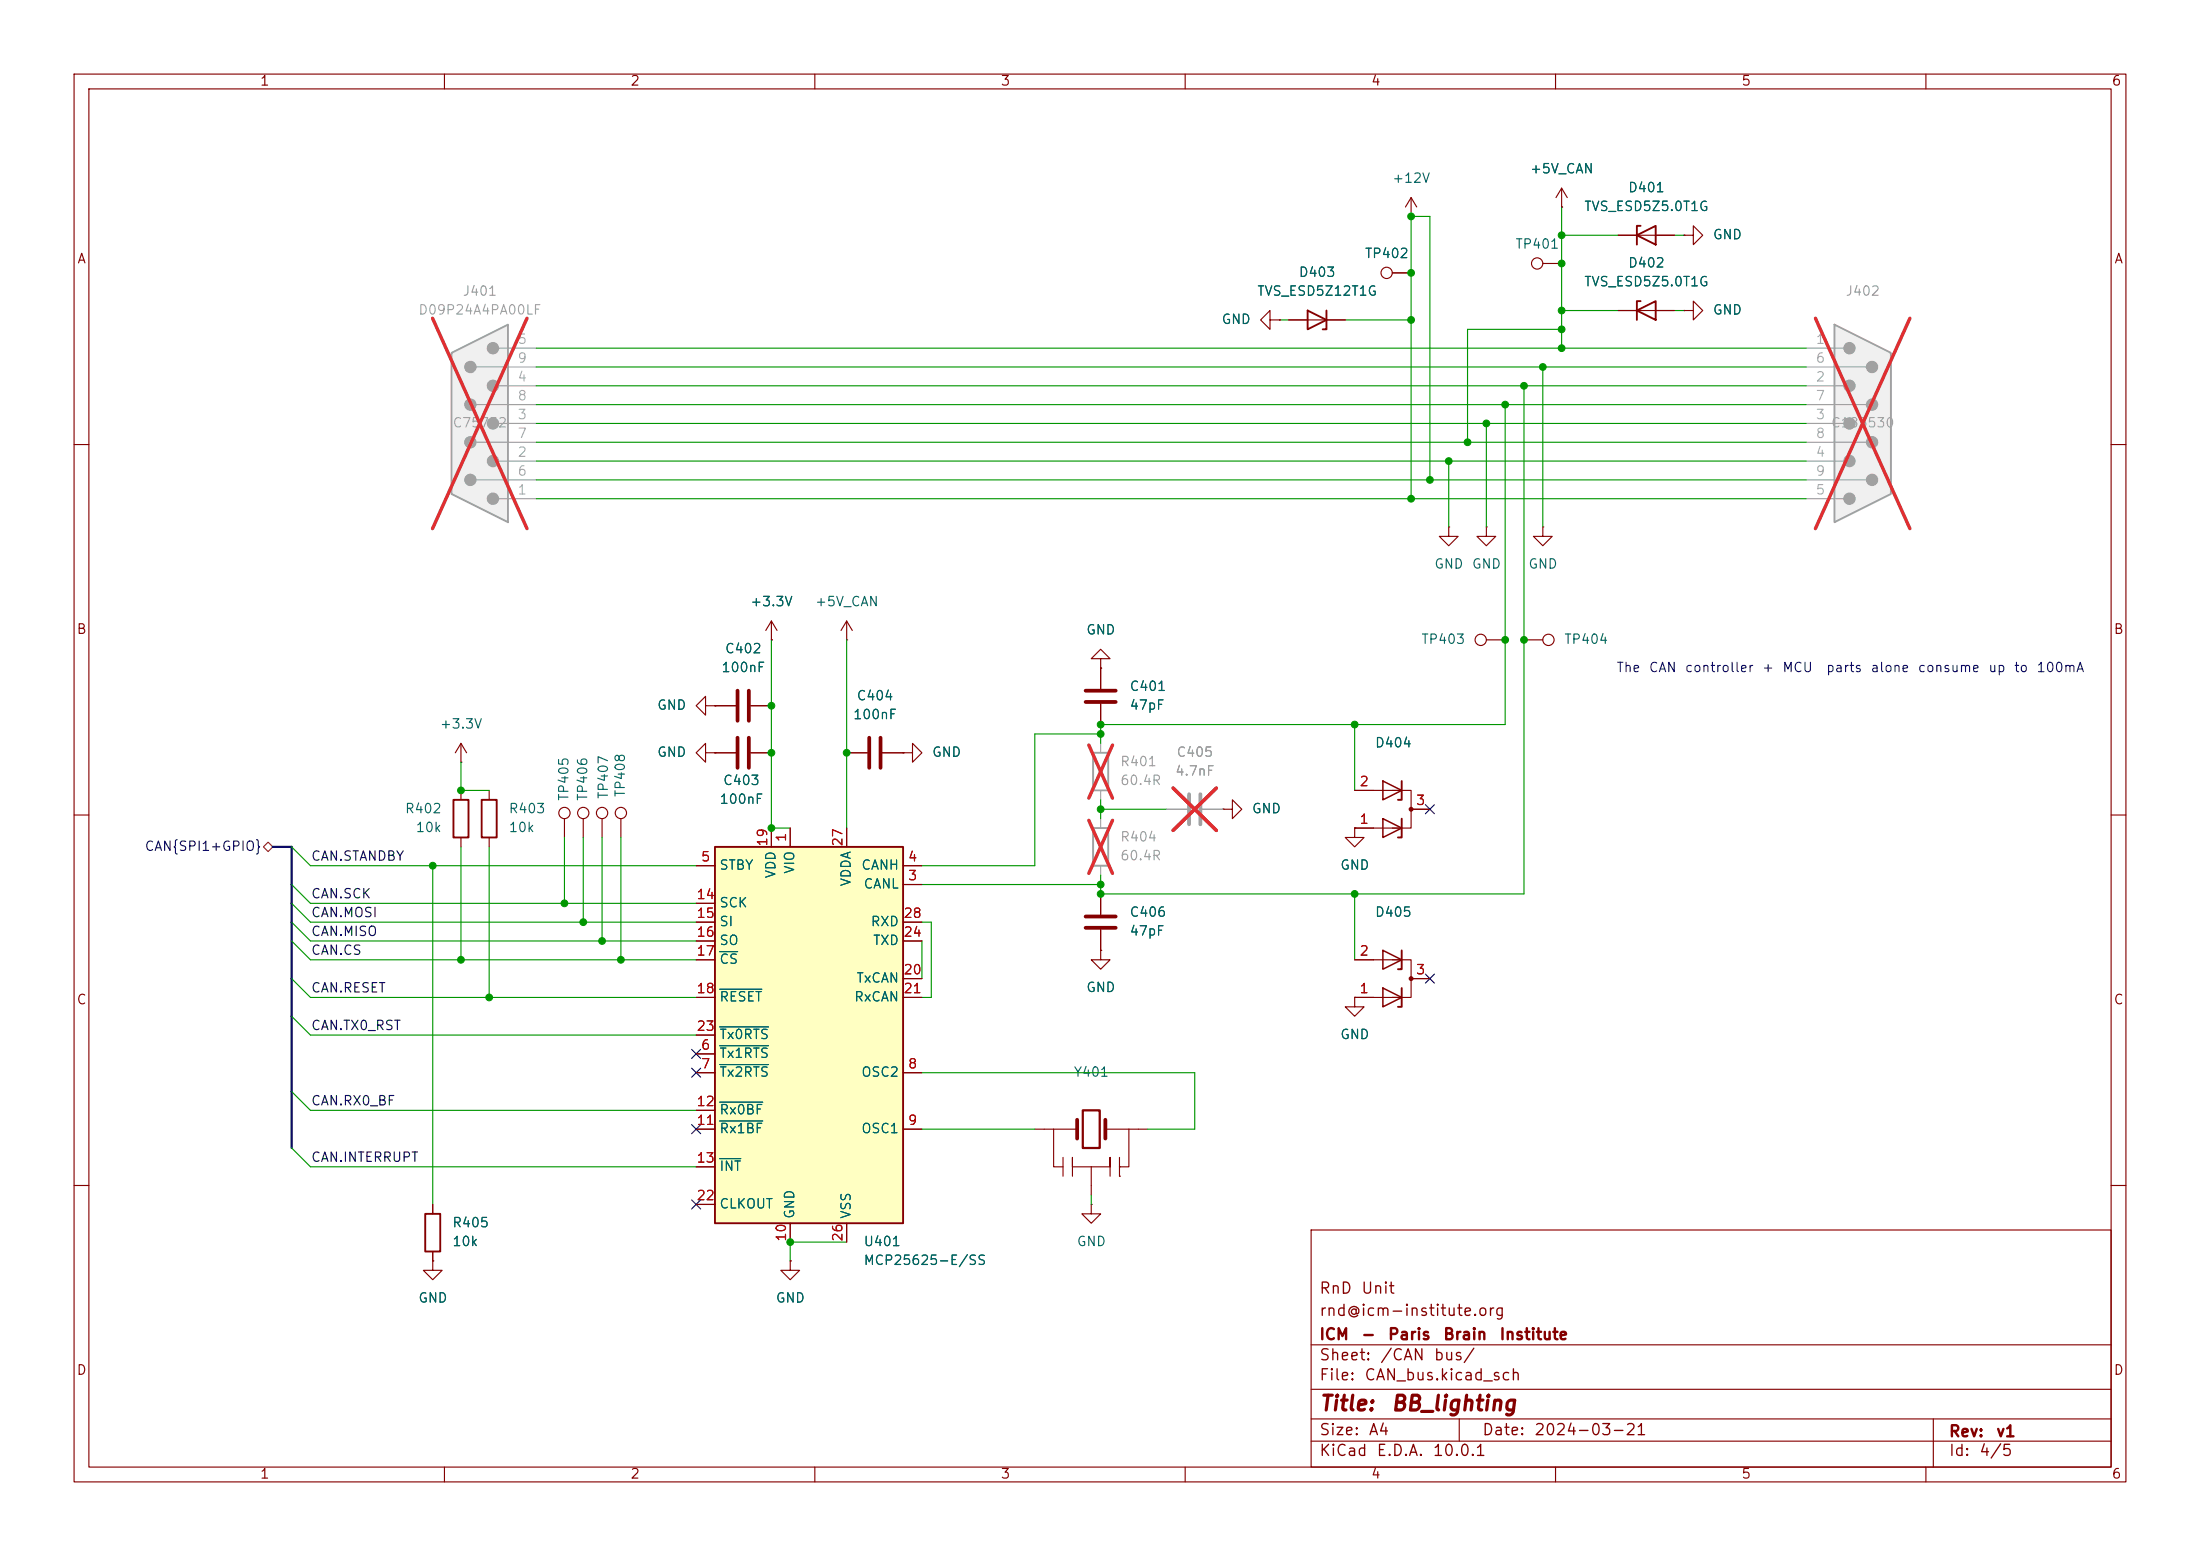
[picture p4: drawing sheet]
<svg xmlns="http://www.w3.org/2000/svg" width="297mm" height="210mm" viewBox="0 0 297 210" stroke-linecap="round" stroke-linejoin="round" font-family="sans-serif">
<g fill="none" stroke="#840000" stroke-width=".15">
<path d="M10 10h277v190h-277zM12 12h273v186h-273zM60 10v2M110 10v2M160 10v2M210 10v2M260 10v2M188 36.8h2.5M190.5 29.2h.1M190.5 26.7l-.8 1.2M190.5 26.7l.8 1.2M190.5 26.7v2.5"/>
<path d="M208.3 35.6h2.5M210.8 27.9h.1M210.8 25.4l-.7 1.3M210.8 25.4l.8 1.3M210.8 25.4v2.5M218.4 31.8h7.7M227.3 31.8h1.3v-1.3l1.3 1.3-1.3 1.2v-1.2M227.3 31.8h.1M171.4 43.2v-1.3l-1.2 1.3 1.2 1.3v-1.3h1.3M172.7 43.2h.1M174 43.2h7.6M218.4 41.9h7.7"/>
<path d="M227.3 41.9h1.3v-1.3l1.3 1.3-1.3 1.3v-1.3M227.3 41.9h.1M10 60h2M200.7 71.1v1.3h1.2l-1.2 1.3-1.3-1.3h1.3M200.7 71.1h.1M285 60h2M114.3 86.4h.1M114.3 83.8l-.8 1.3M114.3 83.8l.8 1.3M114.3 83.8v2.6M148.6 90.2v2.8M148.6 95v2.8"/>
<path d="M200.7 86.4h2.5M205.7 86.4h2.6M10 110h2M78.7 110.5v2.5M83.8 110.5v2.5M114.3 101.6h2.8M119.1 101.6h2.8M121.9 101.6h1.3v-1.3l1.3 1.3-1.3 1.3v-1.3M121.9 101.6h.1M165.1 109.2h1.3v-1.2l1.2 1.2-1.2 1.3v-1.3M165.1 109.2h.1M182.9 111.8v1.2h1.2l-1.2 1.3-1.3-1.3h1.3"/>
<path d="M182.9 111.8h.1M182.9 111.8h6.3M182.9 106.7h6.3M188 106.7h2.5v5.1h-2.5M190.5 109.2h2.5M285 110h2M182.9 134.6v1.3h1.2l-1.2 1.3-1.3-1.3h1.3M182.9 134.6h.1M182.9 134.6h6.3M182.9 129.5h6.3M188 129.5h2.5v5.1h-2.5M190.5 132.1h2.5"/>
<path d="M10 160h2M106.7 170.2v1.3h1.2l-1.2 1.2-1.3-1.2h1.3M106.7 170.2h.1M177 166h108v32h-108zM285 160h2M60 198v2M110 198v2M160 198v2M177 194.5h108M177 191.5h108M177 187.5h108M177 181.5h108"/>
<path d="M197 191.5v3M210 198v2M260 198v2M261 191.5v6.5"/>
<circle cx="187.2" cy="36.8" r=".76"/>
<circle cx="207.5" cy="35.6" r=".76"/>
<circle cx="199.9" cy="86.4" r=".76"/>
<circle cx="209" cy="86.4" r=".76"/>
<circle cx="78.7" cy="109.7" r=".76"/>
<circle cx="83.8" cy="109.7" r=".76"/>
</g>
<path d="M221 31.8l2.5-1.3v2.5zM221.5 30.5h-.5v2.5M176.5 41.9l2.6 1.3-2.6 1.3zM179.1 41.9v2.6h-.5M221 41.9l2.5-1.3v2.6zM221.5 40.6h-.5v2.6M189.2 110.5v2.5h-.5M189.2 105.4v2.6h-.5M189.2 133.4v2.5h-.5M189.2 128.3v2.5h-.5" fill="none" stroke="#840000" stroke-width=".25"/>
<g fill="#840000" stroke="#840000" stroke-width=".15">
<circle cx="190.5" cy="109.2" r=".25"/>
<circle cx="190.5" cy="132.1" r=".25"/>
</g>
<path d="M186.7 110.5l2.5 1.3-2.5 1.2zM186.7 105.4l2.5 1.3-2.5 1.3zM186.7 133.4l2.5 1.2-2.5 1.3zM186.7 128.3l2.5 1.2-2.5 1.3z" fill="none" stroke="#840000" stroke-width=".2"/>
<path d="M160.5 107.2v4.1M162.1 107.2v4.1" fill="none" stroke="#a1a1a1" stroke-width=".51"/>
<path d="M157.5 109.2h2.8M162.3 109.2h2.8" fill="none" stroke="#a1a1a1" stroke-width=".15"/>
<path d="M158.4 106.4l5.8 5.7M164.2 106.4l-5.8 5.7" fill="none" stroke="#e12e31" stroke-width=".46"/>
<path d="M117.3 99.6v4M118.9 99.6v4M146.6 93.2h4M146.6 94.7h4" fill="none" stroke="#840000" stroke-width=".51"/>
<path d="M96.5 114.3h25.4v50.8h-25.4z" fill="#ffffc2"/>
<path d="M96.5 114.3h25.4v50.8h-25.4zM57.4 163.8h2v5.1h-2z" fill="none" stroke="#840000" stroke-width=".25"/>
<g fill="none" stroke="#840000" stroke-width=".15">
<path d="M195.6 71.1v1.3h1.2l-1.2 1.3-1.3-1.3h1.3M195.6 71.1h.1M208.3 71.1v1.3h1.2l-1.2 1.3-1.3-1.3h1.3M208.3 71.1h.1M95.2 95.3v-1.3l-1.2 1.3 1.2 1.2v-1.2h1.3M96.5 95.3h.1M96.5 95.3h2.8M101.3 95.3h2.8M148.6 88.9h1.3l-1.3-1.3-1.3 1.3h1.3v1.3M148.6 90.2h.1M94 116.8h2.5M95.2 101.6v-1.3l-1.2 1.3 1.2 1.3v-1.3h1.3"/>
<path d="M96.5 101.6h.1M96.5 101.6h2.8M101.3 101.6h2.8M104.1 111.8v2.5M106.7 111.8v2.5M114.3 111.8v2.5M121.9 119.4h2.6M121.9 116.8h2.6M94 121.9h2.5M94 124.5h2.5M94 127h2.5M94 129.5h2.5"/>
<path d="M94 134.6h2.5M94 139.7h2.5M121.9 124.5h2.6M121.9 127h2.6M121.9 134.6h2.6M121.9 132.1h2.6M148.6 128.3v1.2h1.3l-1.3 1.3-1.3-1.3h1.3M148.6 128.3h.1M148.6 120.7v2.7M148.6 125.5v2.8M94 142.2h2.5M94 144.8h2.5"/>
<path d="M94 152.4h2.5M94 149.9h2.5M94 157.5h2.5M121.9 144.8h2.6M121.9 152.4h2.6M139.7 152.4h5.7M142.2 152.4v5.1h1.3M143.5 156.2v2.6M147.3 157.5h-2.5v-1.3v2.6M147.3 157.5h2.6v-1.3v2.6M147.3 157.5v3.8M149.2 152.4h5.7"/>
<path d="M151.1 157.5h.1M151.1 158.8h.1M151.1 156.2v2.6M152.4 152.4v5.1h-1.3M58.4 170.2v1.3h1.3l-1.3 1.2-1.3-1.2h1.3M58.4 170.2h.1M58.4 162.6v1.2M58.4 168.9v1.3M94 162.6h2.5M106.7 165.1v2.5M114.3 165.1v2.5M147.3 162.6v1.2h1.3l-1.3 1.3-1.3-1.3h1.3"/>
<path d="M147.3 162.6h.1"/>
</g>
<path d="M97.2 128.4h2.4M97.2 133.5h5.6M97.2 138.6h6.6M97.2 141.1h6.6M97.2 143.7h6.6M97.2 151.3h5.8M97.2 148.8h5.8M97.2 156.4h2.8" fill="none" stroke="#006464" stroke-width=".15"/>
<path d="M147.6 101.6h2v5.1h-2zM147.6 111.8h2v5h-2z" fill="none" stroke="#a1a1a1" stroke-width=".25"/>
<path d="M148.6 100.3v1.3M148.6 106.7v1.3M148.6 110.5v1.3M148.6 116.8v1.3" fill="none" stroke="#a1a1a1" stroke-width=".15"/>
<path d="M147 100.6l3.2 7.1M147 110.7l3.2 7.2M150.2 100.6l-3.2 7.1M150.2 110.7l-3.2 7.2" fill="none" stroke="#e12e31" stroke-width=".46"/>
<path d="M99.6 93.2v4.1M99.6 99.6v4M101.1 93.2v4.1M101.1 99.6v4M146.6 123.7h4M146.6 125.2h4M145.4 151.1v2.6M149.2 151.1v2.6" fill="none" stroke="#840000" stroke-width=".51"/>
<path d="M146.2 149.9h2.3v5h-2.3z" fill="none" stroke="#840000" stroke-width=".3"/>
<path d="M247.6 43.8l7.7 3.8v19.1l-7.7 3.8z" fill="#f0f0f0"/>
<path d="M243.8 59.7h8.2M243.8 57.2h5.1M243.8 54.6h8.2M243.8 52.1h5.1M243.8 49.5h8.2M243.8 47h5.1M243.8 67.3h5.1M243.8 64.8h8.2M243.8 62.2h5.1" fill="none" stroke="#a1a1a1" stroke-width=".15"/>
<path d="M247.6 43.8l7.7 3.8v19.1l-7.7 3.8z" fill="none" stroke="#a1a1a1" stroke-width=".25"/>
<g fill="#a1a1a1" stroke="#a1a1a1" stroke-width=".15">
<circle cx="249.7" cy="67.3" r=".76"/>
<circle cx="249.7" cy="62.2" r=".76"/>
<circle cx="249.7" cy="57.1" r=".76"/>
<circle cx="249.7" cy="52.1" r=".76"/>
<circle cx="249.7" cy="47" r=".76"/>
<circle cx="252.7" cy="64.8" r=".76"/>
<circle cx="252.7" cy="59.7" r=".76"/>
<circle cx="252.7" cy="54.6" r=".76"/>
<circle cx="252.7" cy="49.5" r=".76"/>
</g>
<path d="M245.1 43l12.7 28.3M257.8 43l-12.7 28.3" fill="none" stroke="#e12e31" stroke-width=".46"/>
<path d="M104.1 86.4h.1M104.1 83.8l-.7 1.3M104.1 83.8l.8 1.3M104.1 83.8v2.6M62.2 102.9h.1M62.2 100.3l-.7 1.3M62.2 100.3l.8 1.3M62.2 100.3v2.6M66 106.7v1.3M66 113v1.3" fill="none" stroke="#840000" stroke-width=".15"/>
<path d="M65 108h2.1v5h-2.1z" fill="none" stroke="#840000" stroke-width=".25"/>
<path d="M61 47.6l7.6-3.8v26.7l-7.6-3.8z" fill="#f0f0f0"/>
<path d="M64.3 49.5h8.1M64.3 54.6h8.1M64.3 59.7h8.1M67.3 47h5.1M67.3 52.1h5.1M67.3 57.2h5.1M64.3 64.8h8.1M67.3 62.2h5.1M67.3 67.3h5.1M157.5 109.2h2.8M162.3 109.2h2.8" fill="none" stroke="#a1a1a1" stroke-width=".15"/>
<path d="M61 47.6l7.6-3.8v26.7l-7.6-3.8z" fill="none" stroke="#a1a1a1" stroke-width=".25"/>
<g fill="#a1a1a1" stroke="#a1a1a1" stroke-width=".15">
<circle cx="66.5" cy="47" r=".76"/>
<circle cx="66.5" cy="52.1" r=".76"/>
<circle cx="66.5" cy="57.1" r=".76"/>
<circle cx="66.5" cy="62.2" r=".76"/>
<circle cx="66.5" cy="67.3" r=".76"/>
<circle cx="63.5" cy="49.5" r=".76"/>
<circle cx="63.5" cy="54.6" r=".76"/>
<circle cx="63.5" cy="59.7" r=".76"/>
<circle cx="63.5" cy="64.8" r=".76"/>
</g>
<path d="M58.4 43l12.7 28.3M71.1 43l-12.7 28.3M158.4 106.4l5.8 5.7M164.2 106.4l-5.8 5.7" fill="none" stroke="#e12e31" stroke-width=".46"/>
<path d="M61.2 108h2v5h-2z" fill="none" stroke="#840000" stroke-width=".25"/>
<g fill="none" stroke="#840000" stroke-width=".15">
<path d="M188 36.8h2.5M210.8 27.9h.1M218.4 31.8h2.6M223.5 31.8h2.6M227.3 31.8h.1M172.7 43.2h.1M174 43.2h2.5M179.1 43.2h2.5M218.4 41.9h2.6M223.5 41.9h2.6M227.3 41.9h.1M96.5 95.3h.1"/>
<path d="M96.5 95.3h2.8M101.3 95.3h2.8M104.1 86.4h.1M148.6 90.2h.1M148.6 90.2v2.8M148.6 95v2.8M62.2 106.7v1.3M62.2 113v1.3M76.2 110.5v2.5M81.3 110.5v2.5M94 116.8h2.5M96.5 101.6h.1"/>
<path d="M96.5 101.6h2.8M101.3 101.6h2.8M104.1 111.8v2.5M106.7 111.8v2.5M114.3 111.8v2.5M114.3 101.6h2.8M119.1 101.6h2.8M121.9 101.6h.1M121.9 119.4h2.6M121.9 116.8h2.6M165.1 109.2h.1M182.9 111.8h.1"/>
<path d="M182.9 111.8h2.5M182.9 106.7h2.5M190.5 109.2h2.5M94 134.6h2.5M94 129.5h2.5M94 121.9h2.5M94 124.5h2.5M94 127h2.5M94 139.7h2.5M121.9 134.6h2.6M121.9 132.1h2.6M121.9 124.5h2.6"/>
<path d="M121.9 127h2.6M148.6 128.3h.1M148.6 120.7v2.7M148.6 125.5v2.8M182.9 134.6h.1M182.9 134.6h2.5M182.9 129.5h2.5M190.5 132.1h2.5M94 142.2h2.5M94 144.8h2.5M94 152.4h2.5M94 149.9h2.5"/>
<path d="M94 157.5h2.5M121.9 144.8h2.6M121.9 152.4h2.6M58.4 170.2h.1M58.4 162.6v1.2M58.4 168.9v1.3M94 162.6h2.5M106.7 170.2h.1M106.7 165.1v2.5M114.3 165.1v2.5"/>
<circle cx="76.2" cy="109.7" r=".76"/>
<circle cx="81.3" cy="109.7" r=".76"/>
</g>
<path d="M35.6 114.3l.6-.6 .6 .6-.6 .6z" fill="none" stroke="#725600" stroke-width=".15"/>
<path d="M36.8 114.3h2.6v40.6" fill="none" stroke="#000084" stroke-width=".3"/>
<g fill="none" stroke="#009600" stroke-width=".15">
<path d="M210.8 27.9v19.1M210.8 31.8h7.6M226.1 31.8h1.2M72.4 54.6h171.4M72.4 59.7h171.4M72.4 47h171.4M72.4 57.2h171.4M72.4 49.5h171.4M72.4 52.1h171.4M172.7 43.2h1.3M181.6 43.2h8.9M200.7 57.2v13.9"/>
<path d="M203.2 54.6v43.2h-54.6v2.5M205.7 52.1v68.6h-57.1v-2.6M208.3 49.5v21.6M210.8 44.5h-12.7v15.2M210.8 41.9h7.6M226.1 41.9h1.2M72.4 64.8h171.4M72.4 67.3h171.4M72.4 62.2h171.4M193 64.8v-35.6h-2.5v38.1M195.6 62.2v8.9M104.1 86.4v25.4h2.6"/>
<path d="M114.3 86.4v25.4M148.6 99.1h-8.9v17.7h-15.2M182.9 97.8v8.9M39.4 114.3l2.5 2.5h52.1M39.4 119.4l2.5 2.5h52.1M58.4 116.8v45.8M62.2 102.9v3.8h3.8M62.2 114.3v15.2M66 114.3v20.3M76.2 113v8.9M78.7 113v11.5M81.3 113v14"/>
<path d="M83.8 113v16.5M124.5 119.4h24.1M148.6 108v2.5M148.6 109.2h8.9M39.4 127l2.5 2.5h52.1M39.4 137.2l2.5 2.5h52.1M39.4 132.1l2.5 2.5h52.1M39.4 121.9l2.5 2.6h52.1M39.4 124.5l2.5 2.5h52.1M124.5 124.5h1.2v10.1h-1.2M124.5 127v5.1M182.9 120.7v8.8"/>
<path d="M39.4 154.9l2.5 2.6h52.1M39.4 147.3l2.5 2.6h52.1M124.5 152.4h15.2M124.5 144.8h36.8v7.6h-6.4M114.3 167.6h-7.6v2.6M147.3 161.3v1.3"/>
</g>
<path d="M192.4 108.6l1.2 1.2M193.6 108.6l-1.2 1.2M192.4 131.5l1.2 1.2M193.6 131.5l-1.2 1.2M93.4 144.2l1.2 1.2M93.4 141.6l1.2 1.2M93.4 151.8l1.2 1.2M94.6 144.2l-1.2 1.2M94.6 141.6l-1.2 1.2M94.6 151.8l-1.2 1.2M93.4 162l1.2 1.2M94.6 162l-1.2 1.2" fill="none" stroke="#000084" stroke-width=".15"/>
<path d="M97.2 128.4h2.4M97.2 133.5h5.6M97.2 138.6h6.6M97.2 141.1h6.6M97.2 143.7h6.6M97.2 151.3h5.8M97.2 148.8h5.8M97.2 156.4h2.8" fill="none" stroke="#006464" stroke-width=".15"/>
<g fill="#009600" stroke="#009600" stroke-width=".14">
<circle cx="208.3" cy="49.5" r=".46"/>
<circle cx="203.2" cy="54.6" r=".46"/>
<circle cx="205.7" cy="52.1" r=".46"/>
<circle cx="182.9" cy="97.8" r=".46"/>
<circle cx="190.5" cy="29.2" r=".46"/>
<circle cx="190.5" cy="36.8" r=".46"/>
<circle cx="182.9" cy="120.7" r=".46"/>
<circle cx="198.1" cy="59.7" r=".46"/>
<circle cx="195.6" cy="62.2" r=".46"/>
<circle cx="190.5" cy="67.3" r=".46"/>
<circle cx="193" cy="64.8" r=".46"/>
<circle cx="190.5" cy="43.2" r=".46"/>
<circle cx="148.6" cy="109.2" r=".46"/>
<circle cx="148.6" cy="120.7" r=".46"/>
<circle cx="106.7" cy="167.6" r=".46"/>
<circle cx="62.2" cy="129.5" r=".46"/>
<circle cx="203.2" cy="86.4" r=".46"/>
<circle cx="205.7" cy="86.4" r=".46"/>
<circle cx="210.8" cy="35.6" r=".46"/>
<circle cx="200.7" cy="57.2" r=".46"/>
<circle cx="210.8" cy="41.9" r=".46"/>
<circle cx="210.8" cy="47" r=".46"/>
<circle cx="210.8" cy="44.5" r=".46"/>
<circle cx="210.8" cy="31.8" r=".46"/>
<circle cx="76.2" cy="121.9" r=".46"/>
<circle cx="78.7" cy="124.5" r=".46"/>
<circle cx="66" cy="134.6" r=".46"/>
<circle cx="81.3" cy="127" r=".46"/>
<circle cx="83.8" cy="129.5" r=".46"/>
<circle cx="58.4" cy="116.8" r=".46"/>
<circle cx="62.2" cy="106.7" r=".46"/>
<circle cx="148.6" cy="119.4" r=".46"/>
<circle cx="104.1" cy="111.8" r=".46"/>
<circle cx="114.3" cy="101.6" r=".46"/>
<circle cx="148.6" cy="99.1" r=".46"/>
<circle cx="148.6" cy="97.8" r=".46"/>
<circle cx="104.1" cy="101.6" r=".46"/>
<circle cx="104.1" cy="95.3" r=".46"/>
</g>
<g font-size="2" fill="#840000">
<text x="178" y="190.9">Title:</text>
<text x="187.7" y="190.9">BB_lighting</text>
</g>
<g font-size="1.5" fill="#840000">
<text x="178" y="178">rnd@icm-institute.org</text>
<text x="178" y="175">RnD</text>
<text x="183.7" y="175">Unit</text>
<text x="178" y="184">Sheet:</text>
<text x="178" y="181.2">ICM</text>
<text x="183.7" y="181.2">-</text>
<text x="186.2" y="184">/CAN</text>
<text x="187.3" y="181.2">Paris</text>
<text x="193.5" y="184">bus/</text>
<text x="194.7" y="181.2">Brain</text>
<text x="202.3" y="181.2">Institute</text>
<text x="178" y="186.7">File:</text>
<text x="184.1" y="186.7">CAN_bus.kicad_sch</text>
<text x="178" y="196.9">KiCad</text>
<text x="178" y="194.1">Size:</text>
<text x="184.7" y="194.1">A4</text>
<text x="185.7" y="196.9">E.D.A.</text>
<text x="193.3" y="196.9">10.0.1</text>
<text x="200" y="194.1">Date:</text>
<text x="207" y="194.1">2024-03-21</text>
<text x="263" y="194.3">Rev:</text>
<text x="263" y="196.9">Id:</text>
<text x="267.1" y="196.9">4/5</text>
<text x="269.4" y="194.3">v1</text>
</g>
<g font-size="1.3" fill="#840000">
<text x="35" y="11.9">1</text>
<text x="85" y="11.9">2</text>
<text x="135" y="11.9">3</text>
<text x="185" y="11.9">4</text>
<text x="235" y="11.9">5</text>
<text x="285" y="11.9">6</text>
<text x="10.3" y="35.9">A</text>
<text x="285.3" y="35.9">A</text>
<text x="10.3" y="85.9">B</text>
<text x="285.3" y="85.9">B</text>
<text x="10.3" y="135.9">C</text>
<text x="285.3" y="135.9">C</text>
<text x="10.3" y="185.9">D</text>
<text x="285.3" y="185.9">D</text>
<text x="35" y="199.9">1</text>
<text x="85" y="199.9">2</text>
<text x="135" y="199.9">3</text>
<text x="185" y="199.9">4</text>
<text x="235" y="199.9">5</text>
<text x="285" y="199.9">6</text>
</g>
<g font-size="1.3" fill="#006464">
<text x="206.5" y="23.7">+5V_CAN</text>
<text x="187.9" y="25">+12V</text>
<text x="213.8" y="28.8">TVS_ESD5Z5.0T1G</text>
<text x="219.7" y="26.3">D401</text>
<text x="184.2" y="35.2">TP402</text>
<text x="204.5" y="33.9">TP401</text>
<text x="231.1" y="32.6">GND</text>
<text x="169.6" y="40.2">TVS_ESD5Z12T1G</text>
<text x="175.2" y="37.7">D403</text>
<text x="213.8" y="39">TVS_ESD5Z5.0T1G</text>
<text x="219.7" y="36.4">D402</text>
<text x="164.8" y="44">GND</text>
<text x="231.1" y="42.8">GND</text>
<text x="193.5" y="77.1">GND</text>
<text x="198.6" y="77.1">GND</text>
<text x="206.2" y="77.1">GND</text>
<text x="101.2" y="82.1">+3.3V</text>
<text x="109.9" y="82.1">+5V_CAN</text>
<text x="97.8" y="88.5">C402</text>
<text x="146.6" y="86">GND</text>
<text x="191.8" y="87.2">TP403</text>
<text x="211.1" y="87.2">TP404</text>
<text x="97.3" y="91">100nF</text>
<text x="115.6" y="94.8">C404</text>
<text x="152.4" y="93.6">C401</text>
<text x="59.3" y="98.7">+3.3V</text>
<text x="88.6" y="96.1">GND</text>
<text x="115.1" y="97.4">100nF</text>
<text x="152.4" y="96.1">47pF</text>
<text x="185.5" y="101.2">D404</text>
<text x="82.4" y="107.9" transform="rotate(-90 82.4 107.9)">TP407</text>
<text x="84.7" y="107.7" transform="rotate(-90 84.7 107.7)">TP408</text>
<text x="88.6" y="102.5">GND</text>
<text x="97.5" y="106.3">C403</text>
<text x="125.7" y="102.5">GND</text>
<text x="54.6" y="110.1">R402</text>
<text x="56" y="112.6">10k</text>
<text x="68.6" y="110.1">R403</text>
<text x="68.6" y="112.6">10k</text>
<text x="77.1" y="108.2" transform="rotate(-90 77.1 108.2)">TP405</text>
<text x="79.6" y="108.2" transform="rotate(-90 79.6 108.2)">TP406</text>
<text x="97" y="108.8">100nF</text>
<text x="168.9" y="110.1">GND</text>
<text x="97" y="117.7">STBY</text>
<text x="105" y="118.6" transform="rotate(-90 105 118.6)">VDD</text>
<text x="107.5" y="118" transform="rotate(-90 107.5 118)">VIO</text>
<text x="115.2" y="119.7" transform="rotate(-90 115.2 119.7)">VDDA</text>
<text x="116.2" y="117.7">CANH</text>
<text x="180.8" y="117.7">GND</text>
<text x="97" y="122.8">SCK</text>
<text x="97" y="125.3">SI</text>
<text x="116.5" y="120.2">CANL</text>
<text x="117.5" y="125.3">RXD</text>
<text x="152.4" y="124.1">C406</text>
<text x="185.5" y="124.1">D405</text>
<text x="97" y="127.9">SO</text>
<text x="97" y="130.4">CS</text>
<text x="117.8" y="127.9">TXD</text>
<text x="152.4" y="126.6">47pF</text>
<text x="97" y="135.5">RESET</text>
<text x="115.2" y="135.5">RxCAN</text>
<text x="115.5" y="132.9">TxCAN</text>
<text x="146.6" y="134.2">GND</text>
<text x="97" y="143.1">Tx1RTS</text>
<text x="97" y="140.6">Tx0RTS</text>
<text x="180.8" y="140.6">GND</text>
<text x="97" y="145.6">Tx2RTS</text>
<text x="116.2" y="145.6">OSC2</text>
<text x="144.9" y="145.6">Y401</text>
<text x="97" y="153.3">Rx1BF</text>
<text x="97" y="150.7">Rx0BF</text>
<text x="116.2" y="153.3">OSC1</text>
<text x="97" y="158.3">INT</text>
<text x="61" y="166">R405</text>
<text x="97" y="163.4">CLKOUT</text>
<text x="107.5" y="164.6" transform="rotate(-90 107.5 164.6)">GND</text>
<text x="115.2" y="164.6" transform="rotate(-90 115.2 164.6)">VSS</text>
<text x="61" y="168.5">10k</text>
<text x="116.5" y="168.5">U401</text>
<text x="116.5" y="171">MCP25625-E/SS</text>
<text x="145.3" y="168.5">GND</text>
<text x="56.4" y="176.1">GND</text>
<text x="104.6" y="176.1">GND</text>
</g>
<g font-size="1.3" fill="#989898">
<text x="62.4" y="40.2">J401</text>
<text x="249.1" y="40.2">J402</text>
<text x="151.1" y="103.7">R401</text>
<text x="151.1" y="106.3">60.4R</text>
<text x="158.6" y="105">4.7nF</text>
<text x="158.7" y="102.5">C405</text>
<text x="151.1" y="113.9">R404</text>
<text x="151.1" y="116.4">60.4R</text>
</g>
<g font-size="1.3" fill="#a1a1a1">
<text x="56.4" y="42.8">D09P24A4PA00LF</text>
<text x="61" y="58">C75752</text>
<text x="247.1" y="58">C183530</text>
</g>
<g font-size="1.3" fill="#aaa">
<text x="69.8" y="46.7">5</text>
<text x="245" y="46.7">1</text>
<text x="69.8" y="51.8">4</text>
<text x="69.8" y="49.3">9</text>
<text x="245" y="51.8">2</text>
<text x="245" y="49.3">6</text>
<text x="69.8" y="56.9">3</text>
<text x="69.8" y="59.4">7</text>
<text x="69.8" y="54.4">8</text>
<text x="245" y="56.9">3</text>
<text x="245" y="54.4">7</text>
<text x="245" y="59.4">8</text>
<text x="69.8" y="62">2</text>
<text x="69.8" y="64.5">6</text>
<text x="245" y="62">4</text>
<text x="245" y="64.5">9</text>
<text x="69.8" y="67.1">1</text>
<text x="245" y="67.1">5</text>
</g>
<g font-size="1.3" fill="#0000c2">
<text x="218.1" y="91">The</text>
<text x="222.5" y="91">CAN</text>
<text x="227.4" y="91">controller</text>
<text x="237.8" y="91">+</text>
<text x="240.5" y="91">MCU</text>
<text x="246.4" y="91">parts</text>
<text x="252.4" y="91">alone</text>
<text x="258.8" y="91">consume</text>
<text x="268.3" y="91">up</text>
<text x="271.8" y="91">to</text>
<text x="274.8" y="91">100mA</text>
</g>
<g font-size="1.3" fill="#a90000">
<text x="183.4" y="106.4">2</text>
<text x="106.4" y="113.7" transform="rotate(-90 106.4 113.7)">1</text>
<text x="183.4" y="111.5">1</text>
<text x="191.1" y="109">3</text>
<text x="94.5" y="116.6">5</text>
<text x="103.9" y="114.3" transform="rotate(-90 103.9 114.3)">19</text>
<text x="114" y="114.3" transform="rotate(-90 114 114.3)">27</text>
<text x="122.5" y="119.1">3</text>
<text x="122.5" y="116.6">4</text>
<text x="93.9" y="121.7">14</text>
<text x="93.9" y="124.2">15</text>
<text x="121.9" y="124.2">28</text>
<text x="93.9" y="126.7">16</text>
<text x="93.9" y="129.3">17</text>
<text x="121.9" y="131.8">20</text>
<text x="121.9" y="126.7">24</text>
<text x="183.4" y="129.3">2</text>
<text x="191.1" y="131.8">3</text>
<text x="93.9" y="134.4">18</text>
<text x="121.9" y="134.4">21</text>
<text x="183.4" y="134.4">1</text>
<text x="93.9" y="139.4">23</text>
<text x="94.5" y="142">6</text>
<text x="93.9" y="149.6">12</text>
<text x="94.5" y="144.5">7</text>
<text x="122.5" y="144.5">8</text>
<text x="93.9" y="152.1">11</text>
<text x="122.5" y="152.1">9</text>
<text x="93.9" y="157.2">13</text>
<text x="93.9" y="162.3">22</text>
<text x="106.4" y="167.7" transform="rotate(-90 106.4 167.7)">10</text>
<text x="114" y="167.7" transform="rotate(-90 114 167.7)">26</text>
</g>
<text font-size="1.3" fill="#000084" x="19.4" y="115.2">CAN{SPI1+GPIO}</text>
<g font-size="1.3" fill="#0f0f0f">
<text x="41.9" y="116.5">CAN.STANDBY</text>
<text x="41.9" y="124.1">CAN.MOSI</text>
<text x="41.9" y="121.6">CAN.SCK</text>
<text x="41.9" y="126.7">CAN.MISO</text>
<text x="41.9" y="129.2">CAN.CS</text>
<text x="41.9" y="134.3">CAN.RESET</text>
<text x="41.9" y="139.4">CAN.TX0_RST</text>
<text x="41.9" y="149.5">CAN.RX0_BF</text>
<text x="41.9" y="157.1">CAN.INTERRUPT</text>
</g>
</svg>
